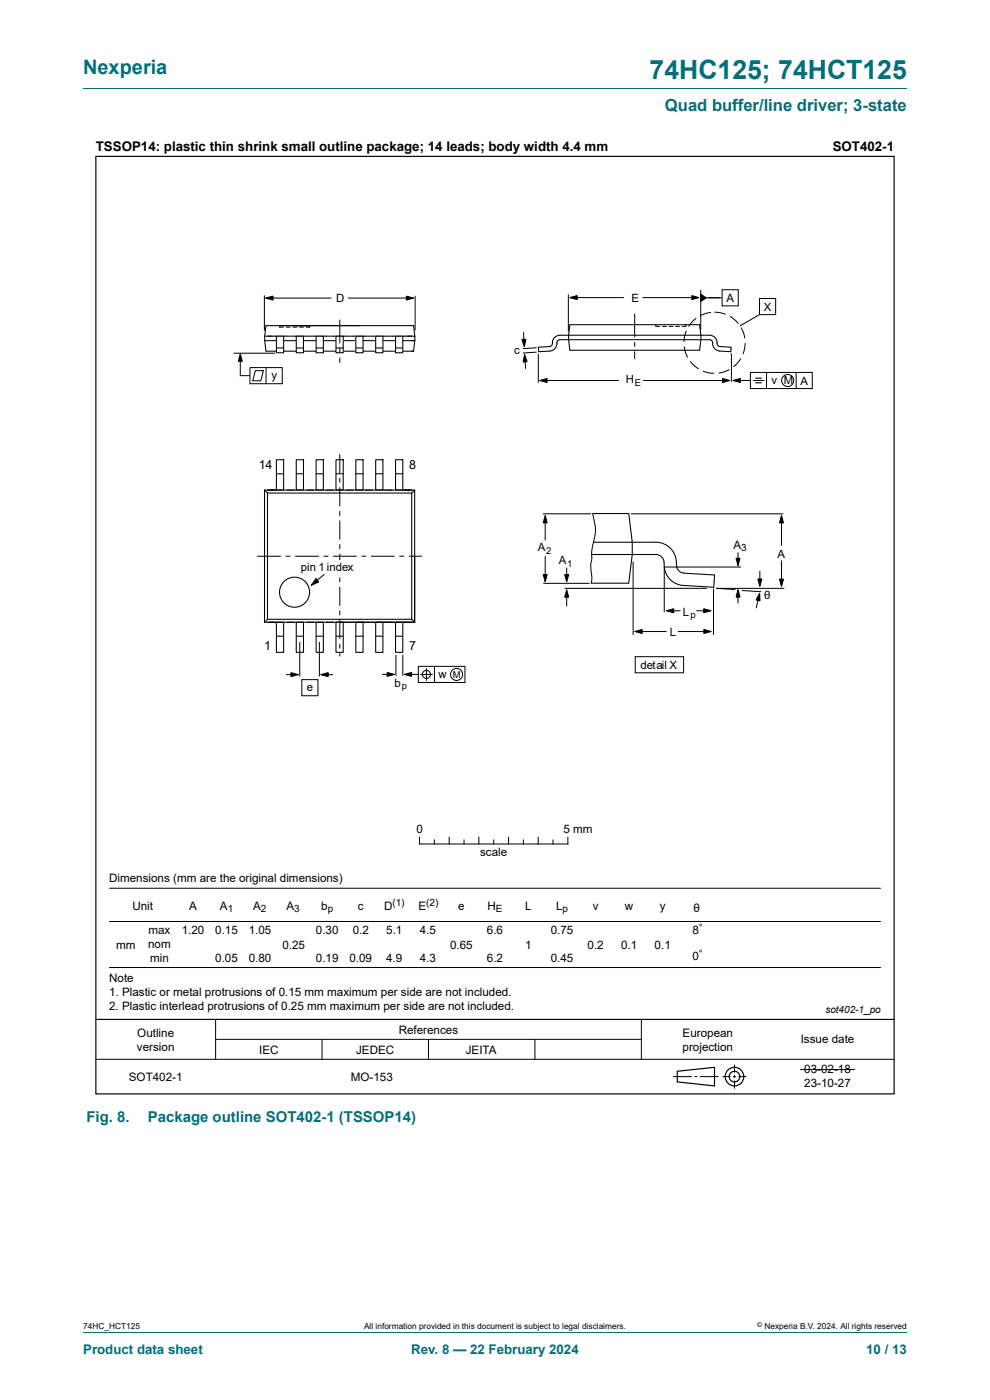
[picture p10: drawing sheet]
<svg xmlns="http://www.w3.org/2000/svg" width="210mm" height="297mm" viewBox="0 0 210 297" stroke-linecap="round" stroke-linejoin="round" font-family="sans-serif">
<path d="M17.6 18.8h174.8" fill="none" stroke="#036f7b" stroke-width=".21"/>
<g fill="none" stroke="#000" stroke-width=".21">
<path d="M49.6 74.9h8.7M51 75.1l.4 1.5h-.9zM51 75.7v4h2M53 78h6.9v3.4h-6.9zM54.2 78.6h1.7l-.6 2.2h-1.7zM56.1 62.6v7.6M56.3 63.2l1.6-.4v.9zM56.4 78v3.4M57.3 63.2h13M59.3 69.1v.3h.8M60.7 69.4h.8M62.1 69.4h.8"/>
<path d="M63.6 69.4h.8M65.7 69.1v.3h-.7M73.8 63.2h13.1M86.2 62.8l1.6 .4-1.6 .5zM88.1 62.8v7.3M110.7 72h.9l-.4 1.6zM111 70.5l.2 2.5M111.3 75.2l.5 1.5-.8 .1zM111.3 75.7l.2 2.5M113.8 73.8l-2.9 .2M113.9 74.7l-3 .2M114.2 75v6.2"/>
<path d="M120.6 62.5v7.8M120.8 63.1l1.6-.4v.9zM121.5 63.1h10.8M134.6 66.5v5.1M134.6 72.6v1M134.6 74.6v1.6M136.3 63.1h11.2M139.1 69.2h.8M139.1 68.9v.3M140.5 69.2h.8M141.9 69.2h.8M143.3 69.2h.8"/>
<path d="M144.7 69.2h.8M145.1 73.5l.3 1.3 .5 1M145.5 68.9v.3M145.6 70.2l-.4 1.2-.1 1.1M146.4 76.7l.8 .8 1 .8M146.8 62.7l1.5 .4-1.5 .5zM147.7 67.5l-.9 .8-.7 1M148.6 61.5v8.5M148.7 62.4l1.1 .8-1.1 .8zM149.1 78.7l1.2 .4 1.1 .1M149.2 63.2h3.9M150.8 66.3l-1.3 .3-1 .4"/>
<path d="M151.6 66.2l1.3 .2 1 .3M153.2 61.5h3.4v3.4h-3.4zM154.7 78.4l-1.1 .5-1.2 .2M154.8 67.1l1 .7 .8 .9M155.1 75l.1 6M157.1 76l-.6 .9-.9 .9M157.2 69.5l.5 1.2 .3 1.1M158.1 72.8l-.2 1.2-.3 1.1M159.2 79h13.1v3.4h-13.1zM161.1 63.3h3.4v3.4h-3.4zM161.1 66.7l-4.1 2.5M162.6 79v3.4"/>
<path d="M168.9 79v3.4M72.1 96.3v4.1M114.5 80.7l1.6-.4v.8zM115.3 80.7h16M136.4 80.7h17.4M153.3 80.3l1.5 .4-1.5 .4zM155.5 80.7l1.5-.4v.8zM156.3 80.7h2.9M159.7 80.7h2.4M54.6 118h5M60.6 118h1M62.6 118h5"/>
<path d="M69.6 118h-1M70.6 118h5.1M72.1 101.4v1M72.1 103.4v4M72.1 108.4v1M72.1 110.4v4M72.1 115.5v1M72.1 117.5v4M76.7 118h1M78.7 118h5M84.7 118h1M86.7 118h2.8"/>
<path d="M115.2 109h10.2M115.6 109.3l.5 1.6h-.9zM115.6 109.9v4.7M115.6 118v4.7M125.7 109a9.9 9.9 0 0 1 0 6.7l-.2 1.4v1.3a8.1 8.1 0 0 0 .1 4.1l-.2 1.2M133.8 109h32.4M134.3 119.1v15.6M156.1 118.4h.9l-.5 1.6zM156.5 117.2v1.9M165.8 109.3l.4 1.6h-.9zM165.8 110.4v5.4M165.8 118.9v4.5"/>
<path d="M63.6 136.2v7.3M67 122.7l.6 .8-1.6 .7zM67.7 136.2v7.3M68.8 121.8l-2.4 2.1M72.1 122.5v1M72.1 124.5v4M72.1 129.5v1M72.1 131.5v4.1M72.1 136.6v1M72.1 138.6v.6M84 138.9v4.5M85.4 138.9v4.5"/>
<path d="M115.2 121.9h.9l-.5 1.6zM115.2 123.8h9.8M119.8 124.8h30.1M119.8 121.9h.8l-.4 1.6zM120.2 125.1l.4 1.6h-.8zM120.2 120.4v2.6M120.2 126.1v2.5M134.6 134l1.6-.5v.9zM134.7 139.3h10.3v3.4h-10.3zM135.3 134h6.1M140.9 120.3v9.6M141 120.3h16.2"/>
<path d="M141.3 129.6l1.6-.5v.9zM142.2 129.6h2.1M143.8 134h6.3M147.7 129.6h2.1M149.3 129.1l1.6 .5-1.6 .4zM149.3 133.5l1.6 .5-1.6 .4zM151.4 124.9v9.8M151.9 124.8l4.1 .3M152 124.8h14.4M156.5 125.1l.5 1.6h-.9zM156.5 126.1v1.9M157.4 125.3l4.1 .2"/>
<path d="M160.8 122.8h.8l-.4 1.6zM161 126.4l-.6 2.6M161.1 125.8l.1 1.7-.8-.2zM161.2 121.1v2.6M165.3 122.9h.9l-.4 1.6zM60.7 143.1h1.9M61.7 142.7l1.6 .4-1.6 .4zM64 144.2h3.4v3.4h-3.4zM68 143.1l1.6-.4v.8zM68.8 143.1h1.8M81 143.1h1.9M82.1 142.6l1.6 .5-1.6 .4z"/>
<path d="M85.7 143.1l1.6-.5v.9zM86.6 143.1h2.1M88.7 141.4h9.9v3.4h-9.9zM89.2 143.1h2.6M90.5 141.8v2.6M92.2 141.4v3.4M89 177.6v1.4h31.5v-1.4M92.1 178.2v.8M95.3 177.6v1.4M98.4 178.2v.8M101.6 177.6v1.4M104.7 178.2v.8"/>
<path d="M107.9 177.6v1.4M111 178.2v.8M114.2 177.6v1.4M117.3 178.2v.8M23.2 195.5h163.6M23.2 188.4h163.6M23.2 205.3h163.6M45.7 216.3v8.4M136 216.3v8.4M20.3 224.7h169.4M45.7 220.5h90.3M68.3 220.5v4.2"/>
<path d="M90.9 220.5v4.2M113.5 220.5v4.2M142.8 228.4h4M147.3 228.4h.6M148.5 228.4h3.9M153.3 228.4h1.7M155.5 228.4h.6M155.8 225.9v1.6M155.8 228.1v.6M155.8 229.2v1.7M156.6 228.4h1.7M169.8 226.9h11.6"/>
<circle cx="167.1" cy="80.7" r="1.28"/>
<circle cx="90.5" cy="143.1" r=".85"/>
<circle cx="96.8" cy="143.1" r="1.28"/>
</g>
<g fill="none" stroke="#000" stroke-width=".25">
<path d="M20.3 33.2h169.4v198.9h-169.4zM20.3 216.3h169.4M143.7 227.3l7.9-.9v4l-7.9-.9z"/>
<circle cx="155.8" cy="228.4" r="1.13"/>
<circle cx="155.8" cy="228.4" r="1.98"/>
</g>
<g fill="#000">
<path d="M51 75.1l.4 1.5h-.9zM56.3 63.2l1.6-.4v.9zM86.2 62.8l1.6 .4-1.6 .5zM110.7 72h.9l-.4 1.6zM111.3 75.2l.5 1.5-.8 .1zM120.8 63.1l1.6-.4v.9zM146.8 62.7l1.5 .4-1.5 .5zM148.7 62.4l1.1 .8-1.1 .8zM114.5 80.7l1.6-.4v.8zM153.3 80.3l1.5 .4-1.5 .4zM155.5 80.7l1.5-.4v.8zM115.6 109.3l.5 1.6h-.9z"/>
<path d="M156.1 118.4h.9l-.5 1.6zM165.8 109.3l.4 1.6h-.9zM67 122.7l.6 .8-1.6 .7zM115.2 121.9h.9l-.5 1.6zM120.2 125.1l.4 1.6h-.8zM119.8 121.9h.8l-.4 1.6zM134.6 134l1.6-.5v.9zM141.3 129.6l1.6-.5v.9zM149.3 129.1l1.6 .5-1.6 .4zM149.3 133.5l1.6 .5-1.6 .4zM156.5 125.1l.5 1.6h-.9zM161.1 125.8l.1 1.7-.8-.2z"/>
<path d="M160.8 122.8h.8l-.4 1.6zM165.3 122.9h.9l-.4 1.6zM61.7 142.7l1.6 .4-1.6 .4zM68 143.1l1.6-.4v.8zM82.1 142.6l1.6 .5-1.6 .4zM85.7 143.1l1.6-.5v.9z"/>
</g>
<path d="M160.2 80.2h1.4M160.2 81.2h1.4" fill="none" stroke="#000" stroke-width=".24"/>
<g fill="none" stroke="#000" stroke-width=".22">
<path d="M56.1 72.3l.3 2.2h31.3l.3-2.2M56.1 72.3h31.9M56.1 71.3l.3-2.2h31.3l.3 2.2M56.1 71.3v1M56.1 71.3h31.9M88 71.3v1M114.2 73.7l2.4-.2a.7 .7 0 0 0 .6-.9 1.58 1.58 0 0 1 1.6-1.5h31.7a1.75 1.75 0 0 1 1.7 2l.5 .4 2.4 .2-.1 .9-2.3-.1a1.77 1.77 0 0 1-1.6-2.1l-.6-.3h-31.7a.7 .7 0 0 0-.7 .9 1.58 1.58 0 0 1-1.5 1.5l-2.3 .1zM120.9 68.9h27.5l.3 2.2-.3 3.2h-27.5l-.3-2.2zM56.1 104v28M56.1 104h31.9M56.1 104l.6 .6M56.7 104.6v26.8"/>
<path d="M56.7 104.6h30.6M87.3 104.6v26.8M88 104v28M88 104l-.7 .6M125.7 108.9h7.7l.7 6.1v2.6l-.7 6.1h-8M125.9 115h13.2a4.6 4.6 0 0 1 4.4 5.3 1.71 1.71 0 0 0 1.6 1.3l6.5 .4-.2 2.6-6.4-.4a4.4 4.4 0 0 1-4.1-4.9 1.74 1.74 0 0 0-1.8-1.7h-13.6M56.1 132h31.9M56.7 131.4h30.6M56.7 131.4l-.6 .6M87.3 131.4l.7 .6"/>
<circle cx="62.5" cy="125.6" r="3.2"/>
</g>
<path d="M71.6 119h.9v2.6h-.9z" fill="#fefefe"/>
<path d="M71.6 119h.9v2.6h-.9z" fill="none" stroke="#fefefe" stroke-width=".21"/>
<g fill="none" stroke="#000" stroke-width=".22">
<path d="M58.6 97.5h1.6v6.4h-1.6zM62.8 97.5h1.6v6.4h-1.6zM67.1 97.5h1.5v6.4h-1.5zM71.3 97.5h1.5v6.4h-1.5zM75.5 97.5h1.5v6.4h-1.5zM79.7 97.5h1.5v6.4h-1.5zM83.9 97.5h1.5v6.4h-1.5zM58.7 100.5h1.4M62.9 100.5h1.4M67.1 100.5h1.4M71.3 100.5h1.5M75.5 100.5h1.5"/>
<path d="M79.7 100.5h1.5M84 100.5h1.4M58.6 132h1.6v6.4h-1.6zM58.7 135h1.4M62.8 132h1.6v6.4h-1.6zM62.9 135h1.4M67.1 132h1.5v6.4h-1.5zM67.1 135h1.4M71.3 132h1.5v6.4h-1.5zM71.3 135h1.5M75.5 132h1.5v6.4h-1.5zM75.5 135h1.5"/>
<path d="M79.7 132h1.5v6.4h-1.5zM79.7 135h1.5M83.9 132h1.5v6.4h-1.5zM84 135h1.4"/>
</g>
<path d="M58.6 71.3h1.6v3.5h-1.6z" fill="#fefefe"/>
<path d="M58.6 71.3h1.6v3.5h-1.6z" fill="none" stroke="#000" stroke-width=".22"/>
<path d="M83.9 71.3h1.5v3.5h-1.5z" fill="#fefefe"/>
<path d="M83.9 71.3h1.5v3.5h-1.5z" fill="none" stroke="#000" stroke-width=".22"/>
<path d="M79.7 71.3h1.5v3.5h-1.5z" fill="#fefefe"/>
<path d="M79.7 71.3h1.5v3.5h-1.5z" fill="none" stroke="#000" stroke-width=".22"/>
<path d="M75.5 71.3h1.5v3.5h-1.5z" fill="#fefefe"/>
<path d="M75.5 71.3h1.5v3.5h-1.5z" fill="none" stroke="#000" stroke-width=".22"/>
<path d="M71.3 71.3h1.5v3.5h-1.5z" fill="#fefefe"/>
<path d="M71.3 71.3h1.5v3.5h-1.5z" fill="none" stroke="#000" stroke-width=".22"/>
<path d="M67.1 71.3h1.5v3.5h-1.5z" fill="#fefefe"/>
<path d="M67.1 71.3h1.5v3.5h-1.5z" fill="none" stroke="#000" stroke-width=".22"/>
<path d="M62.8 71.3h1.6v3.5h-1.6z" fill="#fefefe"/>
<path d="M58.7 73.8h1.4M62.8 71.3h1.6v3.5h-1.6zM62.9 73.8h1.4M67.1 73.8h1.4M71.3 73.8h1.5M75.5 73.8h1.5M79.7 73.8h1.5M84 73.8h1.4" fill="none" stroke="#000" stroke-width=".22"/>
<path d="M72.1 67.8v5M72.1 73.8v1M72.1 75.8v1.2" fill="none" stroke="#000" stroke-width=".21"/>
<path d="M17.6 282.6h174.8" fill="none" stroke="#036f7b" stroke-width=".21"/>
<text font-size="5.6" fill="#036f7b" x="137.8" y="16.8">74HC125; 74HCT125</text>
<text font-size="4.2" fill="#036f7b" x="17.6" y="15.6">Nexperia</text>
<text font-size="3.5" fill="#036f7b" x="141" y="23.7">Quad buffer/line driver; 3-state</text>
<g font-size="3.2" fill="#036f7b">
<text x="18.3" y="238">Fig. 8.</text>
<text x="31.3" y="238">Package outline SOT402-1 (TSSOP14)</text>
</g>
<g font-size="2.8">
<text x="20.3" y="32">TSSOP14: plastic thin shrink small outline package; 14 leads; body width 4.4 mm</text>
<text x="176.6" y="32">SOT402-1</text>
</g>
<g font-size="2.8" fill="#036f7b">
<text x="17.6" y="287.2">Product data sheet</text>
<text x="87.2" y="287.2">Rev. 8 — 22 February 2024</text>
<text x="183.7" y="287.2">10 / 13</text>
</g>
<g font-size="2.7">
<text x="54.9" y="99.6">14</text>
<text x="86.8" y="99.5">8</text>
<text x="56" y="137.9">1</text>
<text x="86.8" y="137.9">7</text>
</g>
<g font-size="2.5">
<text x="155.6" y="116.4">A</text>
<text x="88.4" y="176.7">0</text>
<text x="119.5" y="176.7">5 mm</text>
<text x="101.8" y="181.7">scale</text>
<text x="23.2" y="187">Dimensions (mm are the original dimensions)</text>
<text x="28.1" y="192.9">Unit</text>
<text x="40.1" y="192.9">A</text>
<text x="46.7" y="192.9">A</text>
<text x="53.7" y="192.9">A</text>
<text x="60.8" y="192.9">A</text>
<text x="68.1" y="192.9">b</text>
<text x="75.9" y="192.9">c</text>
<text x="81.5" y="193">D</text>
<text x="88.8" y="193">E</text>
<text x="97.2" y="192.9">e</text>
<text x="103.4" y="192.9">H</text>
<text x="111.4" y="192.9">L</text>
<text x="118" y="192.9">L</text>
<text x="125.7" y="192.9">v</text>
<text x="132.6" y="192.9">w</text>
<text x="140" y="192.9">y</text>
<text x="147.1" y="193.5">θ</text>
<text x="24.7" y="201.2">mm</text>
<text x="31.4" y="201.2">nom</text>
<text x="31.5" y="198.2">max</text>
<text x="38.5" y="198.2">1.20</text>
<text x="45.7" y="198.2">0.15</text>
<text x="52.8" y="198.2">1.05</text>
<text x="59.9" y="201.2">0.25</text>
<text x="67" y="198.2">0.30</text>
<text x="74.8" y="198.2">0.2</text>
<text x="81.9" y="198.2">5.1</text>
<text x="89" y="198.2">4.5</text>
<text x="95.5" y="201.2">0.65</text>
<text x="103.3" y="198.2">6.6</text>
<text x="111.4" y="201.2">1</text>
<text x="116.8" y="198.2">0.75</text>
<text x="124.6" y="201.2">0.2</text>
<text x="131.7" y="201.2">0.1</text>
<text x="138.9" y="201.2">0.1</text>
<text x="146.9" y="198.2">8</text>
<text x="146.9" y="203.7">0</text>
<text x="23.2" y="208.4">Note</text>
<text x="31.8" y="204.2">min</text>
<text x="45.7" y="204.1">0.05</text>
<text x="52.8" y="204.1">0.80</text>
<text x="67" y="204.1">0.19</text>
<text x="74.1" y="204.1">0.09</text>
<text x="81.9" y="204.1">4.9</text>
<text x="89" y="204.1">4.3</text>
<text x="103.3" y="204.1">6.2</text>
<text x="116.8" y="204.1">0.45</text>
<text x="23.2" y="211.4">1. Plastic or metal protrusions of 0.15 mm maximum per side are not included.</text>
<text x="23.2" y="214.3">2. Plastic interlead protrusions of 0.25 mm maximum per side are not included.</text>
<text x="29.1" y="219.9">Outline</text>
<text x="84.6" y="219.4">References</text>
<text x="144.8" y="219.9">European</text>
<text x="169.9" y="221.3">Issue date</text>
<text x="29.1" y="222.9">version</text>
<text x="55" y="223.6">IEC</text>
<text x="75.6" y="223.6">JEDEC</text>
<text x="98.8" y="223.6">JEITA</text>
<text x="144.8" y="222.9">projection</text>
<text x="170.6" y="227.7">03-02-18</text>
<text x="27.3" y="229.2">SOT402-1</text>
<text x="74.4" y="229.2">MO-153</text>
<text x="170.6" y="230.7">23-10-27</text>
</g>
<g font-size="2.4">
<text x="71.3" y="64.1">D</text>
<text x="133.9" y="64.1">E</text>
<text x="154.1" y="64.1">A</text>
<text x="162" y="65.9">X</text>
<text x="109" y="75.1">c</text>
<text x="57.6" y="80.4">y</text>
<text x="132.7" y="81.3">H</text>
<text x="163.7" y="81.4">v M</text>
<text x="169.8" y="81.6">A</text>
<text x="114.1" y="117">A</text>
<text x="118.5" y="119.7">A</text>
<text x="164.9" y="118.3">A</text>
<text x="63.8" y="121.1">pin 1 index</text>
<text x="144.9" y="130.6">L</text>
<text x="162.1" y="127">θ</text>
<text x="142.1" y="134.8">L</text>
<text x="93" y="143.8">w</text>
<text x="135.9" y="141.9">detail X</text>
<text x="65.1" y="146.6">e</text>
<text x="83.6" y="145.7">b</text>
</g>
<g font-size="2.1">
<text x="157.2" y="116.9">3</text>
<text x="48.3" y="193.4">1</text>
<text x="55.4" y="193.4">2</text>
<text x="62.4" y="193.4">3</text>
<text x="69.5" y="193.4">p</text>
<text x="83.2" y="192.2">(1)</text>
<text x="90.4" y="192.2">(2)</text>
<text x="105.2" y="193.4">E</text>
<text x="119.3" y="193.4">p</text>
<text x="148.3" y="197.4">°</text>
<text x="148.3" y="202.9">°</text>
<text x="175.1" y="215">sot402-1_po</text>
</g>
<g font-size="2">
<text x="134.6" y="81.8">E</text>
<text x="115.9" y="117.5">2</text>
<text x="120.3" y="120.2">1</text>
<text x="146.5" y="131.1">p</text>
<text x="96.1" y="143.8">M</text>
<text x="85.2" y="146.2">p</text>
</g>
<g font-size="1.8">
<text x="17.6" y="282">74HC_HCT125</text>
<text x="77.2" y="282">All information provided in this document is subject to legal disclaimers.</text>
<text x="162.2" y="282">Nexperia B.V. 2024. All rights reserved</text>
</g>
<text font-size="1.4" x="160.6" y="281.6">©</text>
</svg>
